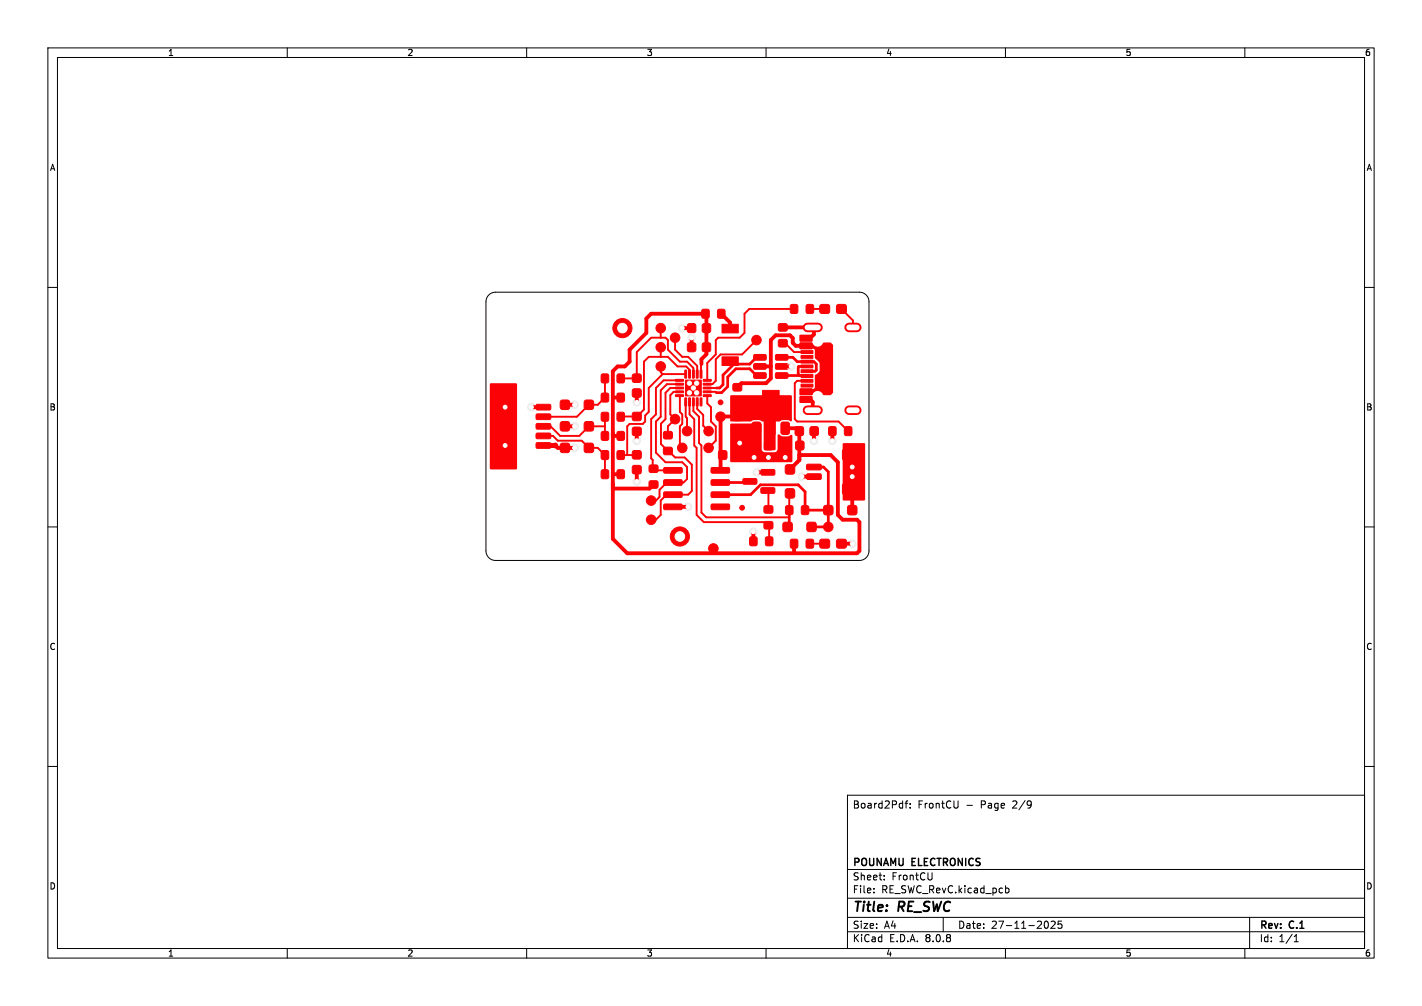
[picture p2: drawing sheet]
<svg xmlns="http://www.w3.org/2000/svg" width="297mm" height="210mm" viewBox="0 0 297 210" stroke-linecap="round" stroke-linejoin="round" font-family="sans-serif">
<g fill="none" stroke="#000" stroke-width=".21">
<path d="M10 10h277v190h-277zM12 12h273v186h-273zM60 10v2M110 10v2M160 10v2M210 10v2M260 10v2M10 60h2M285 60h2M10 110h2M285 110h2M10 160h2"/>
<path d="M285 160h2M177 166h108v32h-108zM189 167.7h.6M189.6 167.2l-.4 .2v1.3M190.1 168.6v.1M190.1 167.8v.1M215.2 167.3h.1a1.26 1.26 0 0 1-.1 1.3M215.4 167.8l-.2 .3M60 198v2M110 198v2M160 198v2M177 194.5h108"/>
<path d="M177 191.5h108M177 187.5h108M177 181.5h108M182.5 186.3v.1M182.5 185.5v.1M184.7 183.6v.1M184.7 182.8v.1M197 191.5v3M210 198v2M210 185.5l.5-.1 .2 .3-.1 .6h-.6M218.3 192.4l.2-.1a.8 .8 0 0 1 .5 .7 .8 .8 0 0 1-.5 .8l-.2-.1M219.5 192.4l.6-.1 .3 .4-.9 1.1h.9"/>
<path d="M221.7 192.3h-.7v.7l.2-.1h.5l.1 .3-.1 .5-.2 .1-.5-.1M260 198v2M261 191.5v6.5M270.3 196.6h.9M270.3 195.5l.4-.4v1.5"/>
</g>
<circle cx="138" cy="68.5" r=".71" fill="none" stroke="#fb0207" stroke-width=".4"/>
<path d="M114 92.5h2v1h-2z" fill="#fb0207"/>
<g fill="#fb0207" stroke="#fb0207" stroke-width=".21">
<path d="M159.7 105.7l.2-.2 1.4 .2 .1 .2-.1 1.1-.3 .1-1.3-.1-.2-.3z"/>
<path d="M159.7 109l.2-.2 1.4 .2 .1 .2-.1 1.1-.3 .1-1.3-.1-.2-.3z"/>
<path d="M160 112.2l.2-.2 1.1 .2 .1 .2-.1 1.4-.3 .1-1-.1-.2-.3z"/>
<path d="M156.7 112.2l.2-.2 1.1 .2 .1 .2-.1 1.4-.3 .1-1-.1-.2-.3z"/>
<path d="M165.2 112.7l.2-.2 1.1 .2 .1 .2-.1 1.4-.3 .1-1-.1-.2-.3z"/>
<path d="M168.5 112.7l.2-.2 1.1 .2 .1 .2-.1 1.4-.3 .1-1-.1-.2-.3z"/>
<path d="M163.2 92.2l.3-.2 1.2 .2 .1 .3-.1 1.3-.3 .1-1.2-.1-.2-.3z"/>
<path d="M166.3 92.2l.3-.2 1.2 .2 .1 .3-.1 1.3-.3 .1-1.2-.1-.2-.3z"/>
<path d="M143.2 79.3h3.3v3.3h-3.3z"/>
<path d="M146.9 79.2h1.6l.1 .3-1.6 .1z"/>
<path d="M146.9 80h1.6l.1 .3-1.6 .1z"/>
<path d="M146.9 80.8h1.6l.1 .3-1.6 .1z"/>
<path d="M146.9 81.6h1.6l.1 .3-1.6 .1z"/>
<path d="M146.9 82.4h1.6l.1 .3-1.6 .1z"/>
<path d="M146.2 83.1h.4l-.1 1.6-.3-.1z"/>
<path d="M145.4 83.1h.4l-.1 1.6-.3-.1z"/>
<path d="M144.6 83.1h.4l-.1 1.6-.3-.1z"/>
<path d="M143.8 83.1h.4l-.1 1.6-.3-.1z"/>
<path d="M143 83.1h.4l-.1 1.6-.3-.1z"/>
<path d="M141.1 82.4h1.6l.1 .3-1.6 .1z"/>
<path d="M141.1 81.6h1.6l.1 .3-1.6 .1z"/>
<path d="M141.1 80.8h1.6l.1 .3-1.6 .1z"/>
<path d="M141.1 80h1.6l.1 .3-1.6 .1z"/>
<path d="M141.1 79.2h1.6l.1 .3-1.6 .1z"/>
<path d="M143 77.3h.4l-.1 1.6-.3-.1z"/>
<path d="M143.8 77.3h.4l-.1 1.6-.3-.1z"/>
<path d="M144.6 77.3h.4l-.1 1.6-.3-.1z"/>
<path d="M145.4 77.3h.4l-.1 1.6-.3-.1z"/>
<path d="M146.2 77.3h.4l-.1 1.6-.3-.1z"/>
<path d="M146.7 64.7l.2-.2 1.1 .2 .1 .2-.1 1.4-.3 .1-1-.1-.2-.3z"/>
<path d="M150 64.7l.2-.2 1.1 .2 .1 .2-.1 1.4-.3 .1-1-.1-.2-.3z"/>
<path d="M135.7 100.5l.2-.2 1.4 .2 .1 .2-.1 1.1-.3 .1-1.3-.1-.2-.3z"/>
<path d="M135.7 97.2l.2-.2 1.4 .2 .1 .2-.1 1.1-.3 .1-1.3-.1-.2-.3z"/>
<path d="M153.3 94.2l.3-.2 1.2 .2 .1 .3-.1 1.3-.3 .1-1.2-.1-.2-.3z"/>
<path d="M150.2 94.2l.3-.2 1.2 .2 .1 .3-.1 1.3-.3 .1-1.2-.1-.2-.3z"/>
<path d="M117.1 83.6l.4-.1h1l.4 .1 .1 .4v1l-.1 .3-.4 .2h-1l-.4-.2-.1-.3v-1z"/>
<path d="M122.1 83.6l.4-.1h1l.4 .1 .1 .4v1l-.1 .3-.4 .2h-1l-.4-.2-.1-.3v-1z"/>
<path d="M129 94.2l.2-.2 1.1 .2 .1 .2-.1 1.4-.3 .1-1-.1-.2-.3z"/>
<path d="M125.7 94.2l.2-.2 1.1 .2 .1 .2-.1 1.4-.3 .1-1-.1-.2-.3z"/>
<path d="M150.8 67.7h3.4v1.8h-3.4z"/>
<path d="M150.8 74.5h3.4v1.8h-3.4z"/>
<path d="M129 90.2l.2-.2 1.1 .2 .1 .2-.1 1.4-.3 .1-1-.1-.2-.3z"/>
<path d="M125.7 90.2l.2-.2 1.1 .2 .1 .2-.1 1.4-.3 .1-1-.1-.2-.3z"/>
<path d="M129 78.2l.2-.2 1.1 .2 .1 .2-.1 1.4-.3 .1-1-.1-.2-.3z"/>
<path d="M125.7 78.2l.2-.2 1.1 .2 .1 .2-.1 1.4-.3 .1-1-.1-.2-.3z"/>
<path d="M163.2 88.2l1.2-.1 .5 .3v1.8l-.3 .5h-1.1l-.4-.3v-1.9z"/>
<path d="M159.3 81.5h3.4v6.2h-.8v3h-1.8v-3h-.8z"/>
<path d="M157.2 88.2l1.2-.1 .5 .3v1.8l-.3 .5h-1.1l-.4-.3v-1.9z"/>
<path d="M153.2 83.5l.2-.2 1.4 .2 .1 .2-.1 1.1-.3 .1-1.3-.1-.2-.3z"/>
<path d="M153.2 80.2l.2-.2 1.4 .2 .1 .2-.1 1.1-.3 .1-1.3-.1-.2-.3z"/>
<path d="M117.1 92.6l.4-.1h1l.4 .1 .1 .4v1l-.1 .3-.4 .2h-1l-.4-.2-.1-.3v-1z"/>
<path d="M122.1 92.6l.4-.1h1l.4 .1 .1 .4v1l-.1 .3-.4 .2h-1l-.4-.2-.1-.3v-1z"/>
<path d="M129 98.2l.2-.2 1.1 .2 .1 .2-.1 1.4-.3 .1-1-.1-.2-.3z"/>
<path d="M125.7 98.2l.2-.2 1.1 .2 .1 .2-.1 1.4-.3 .1-1-.1-.2-.3z"/>
<path d="M132.2 97.3l.3-.2 1.3 .2 .1 .3-.1 1.2-.3 .1-1.3-.1-.2-.3z"/>
<path d="M132.2 94.2l.3-.2 1.3 .2 .1 .3-.1 1.2-.3 .1-1.3-.1-.2-.3z"/>
<path d="M129 82.2l.2-.2 1.1 .2 .1 .2-.1 1.4-.3 .1-1-.1-.2-.3z"/>
<path d="M125.7 82.2l.2-.2 1.1 .2 .1 .2-.1 1.4-.3 .1-1-.1-.2-.3z"/>
<path d="M176.1 93.8l.3-.1h2.8l.3 .5v1.6l-.5 .3h-2.7l-.4-.5v-1.4z"/>
<path d="M176.1 101l.3-.1h2.8l.3 .5v1.6l-.5 .3h-2.7l-.4-.5v-1.4z"/>
<path d="M168.5 97l2.9-.1 .1 .3v.7l-.3 .2h-2.6l-.2-.3z"/>
<path d="M168.5 99l2.9-.1 .1 .3v.7l-.3 .2h-2.6l-.2-.3z"/>
<path d="M164.1 102.1l.4-.1h1l.4 .1 .1 .4v1l-.1 .3-.4 .2h-1l-.4-.2-.1-.3v-1z"/>
<path d="M164.1 97.1l.4-.1h1l.4 .1 .1 .4v1l-.1 .3-.4 .2h-1l-.4-.2-.1-.3v-1z"/>
<path d="M132.2 89.3l.3-.2 1.3 .2 .1 .3-.1 1.2-.3 .1-1.3-.1-.2-.3z"/>
<path d="M132.2 86.2l.3-.2 1.3 .2 .1 .3-.1 1.2-.3 .1-1.3-.1-.2-.3z"/>
<path d="M155.2 100l2.7-.1 .2 .3v.7l-.3 .2h-2.5l-.2-.3z"/>
<path d="M159 98.1l2.7-.1 .1 .3v.7l-.3 .2h-2.4l-.2-.3z"/>
<path d="M159 101.9l2.7-.1 .1 .3v.7l-.3 .2h-2.4l-.2-.3z"/>
<path d="M129 86.2l.2-.2 1.1 .2 .1 .2-.1 1.4-.3 .1-1-.1-.2-.3z"/>
<path d="M125.7 86.2l.2-.2 1.1 .2 .1 .2-.1 1.4-.3 .1-1-.1-.2-.3z"/>
<path d="M157.5 77.9l2.4-.1 .1 .3v.7l-.3 .2h-2.1l-.2-.3z"/>
<path d="M157.5 76l2.4-.1 .1 .3v.7l-.3 .2h-2.1l-.2-.3z"/>
<path d="M157.5 74.1l2.4-.1 .1 .3v.7l-.3 .2h-2.1l-.2-.3z"/>
<path d="M162 74.1l2.4-.1 .2 .3v.7l-.3 .2h-2.2l-.2-.3z"/>
<path d="M162 76l2.4-.1 .2 .3v.7l-.3 .2h-2.2l-.2-.3z"/>
<path d="M162 77.9l2.4-.1 .2 .3v.7l-.3 .2h-2.2l-.2-.3z"/>
<path d="M117.1 88.1l.4-.1h1l.4 .1 .1 .4v1l-.1 .3-.4 .2h-1l-.4-.2-.1-.3v-1z"/>
<path d="M122.1 88.1l.4-.1h1l.4 .1 .1 .4v1l-.1 .3-.4 .2h-1l-.4-.2-.1-.3v-1z"/>
<path d="M167.1 82.8h2.5v1.2h-2.5z"/>
<path d="M167.1 81.2h2.5v1.2h-2.5z"/>
<path d="M167.3 80.2h2.5v.6h-2.5z"/>
<path d="M167.3 78.2h2.5v.6h-2.5z"/>
<path d="M167.3 75.2h2.5v.6h-2.5z"/>
<path d="M167.3 73.2h2.5v.6h-2.5z"/>
<path d="M167.1 71.6h2.5v1.2h-2.5z"/>
<path d="M167.1 70h2.5v1.2h-2.5z"/>
<path d="M167.3 74.2h2.5v.6h-2.5z"/>
<path d="M167.3 76.2h2.5v.6h-2.5z"/>
<path d="M167.3 77.2h2.5v.6h-2.5z"/>
<path d="M167.3 79.2h2.5v.6h-2.5z"/>
<path d="M171.3 112.7l.4-.2h1.1l.4 .2 .1 .3-.1 1.3-.4 .1h-1.1l-.4-.1-.1-.3z"/>
<path d="M174.8 112.7l.4-.2h1.1l.4 .2 .1 .3-.1 1.3-.4 .1h-1.1l-.4-.1-.1-.3z"/>
<path d="M167.5 105.7l.2-.2 1.1 .2 .1 .2-.1 1.4-.3 .1-1-.1-.2-.3z"/>
<path d="M164.2 105.7l.2-.2 1.1 .2 .1 .2-.1 1.4-.3 .1-1-.1-.2-.3z"/>
<path d="M148.6 97.7l3.6-.1 .2 .3v.7l-.3 .2h-3.4l-.2-.3z"/>
<path d="M148.6 100.2l3.6-.1 .2 .3v.7l-.3 .2h-3.4l-.2-.3z"/>
<path d="M148.6 102.8l3.6-.1 .2 .3v.7l-.3 .2-3.4-.1-.2-.2z"/>
<path d="M148.6 105.3l3.6-.1 .2 .3v.7l-.3 .2h-3.4l-.2-.3z"/>
<path d="M138.7 105.3l3.6-.1 .2 .3v.7l-.3 .2h-3.4l-.2-.3z"/>
<path d="M138.7 102.8l3.6-.1 .2 .3v.7l-.3 .2-3.4-.1-.2-.2z"/>
<path d="M138.7 100.2l3.6-.1 .2 .3v.7l-.3 .2h-3.4l-.2-.3z"/>
<path d="M138.7 97.7l3.6-.1 .2 .3v.7l-.3 .2h-3.4l-.2-.3z"/>
<path d="M162.7 71l.2-.2 1.4 .2 .1 .2-.1 1.1-.3 .1-1.3-.1-.2-.3z"/>
<path d="M162.7 67.7l.2-.2 1.4 .2 .1 .2-.1 1.1-.3 .1-1.3-.1-.2-.3z"/>
<path d="M143.7 67.7l.3-.2 1.2 .2 .1 .3-.1 1.3-.3 .1-1.2-.1-.2-.3z"/>
<path d="M146.8 67.7l.3-.2 1.2 .2 .1 .3-.1 1.3-.3 .1-1.2-.1-.2-.3z"/>
<path d="M168.5 63.7l.2-.2 1.1 .2 .1 .2-.1 1.4-.3 .1-1-.1-.2-.3z"/>
<path d="M165.2 63.7l.2-.2 1.1 .2 .1 .2-.1 1.4-.3 .1-1-.1-.2-.3z"/>
<path d="M171.3 63.7l.4-.2h1.1l.4 .2 .1 .3-.1 1.3-.4 .1h-1.1l-.4-.1-.1-.3z"/>
<path d="M174.8 63.7l.4-.2h1.1l.4 .2 .1 .3-.1 1.3-.4 .1h-1.1l-.4-.1-.1-.3z"/>
<path d="M138.7 90.2l.2-.2 1.4 .2 .1 .2-.1 1.1-.3 .1-1.3-.1-.2-.3z"/>
<path d="M138.7 93.5l.2-.2 1.4 .2 .1 .2-.1 1.1-.3 .1-1.3-.1-.2-.3z"/>
<path d="M132.2 81.3l.3-.2 1.3 .2 .1 .3-.1 1.2-.3 .1-1.3-.1-.2-.3z"/>
<path d="M132.2 78.2l.3-.2 1.3 .2 .1 .3-.1 1.2-.3 .1-1.3-.1-.2-.3z"/>
<path d="M143.7 71.7l.3-.2 1.2 .2 .1 .3-.1 1.3-.3 .1-1.2-.1-.2-.3z"/>
<path d="M146.8 71.7l.3-.2 1.2 .2 .1 .3-.1 1.3-.3 .1-1.2-.1-.2-.3z"/>
<path d="M153.2 89.3l.3-.2 1.3 .2 .1 .3-.1 1.2-.3 .1-1.3-.1-.2-.3z"/>
<path d="M153.2 86.2l.3-.2 1.3 .2 .1 .3-.1 1.2-.3 .1-1.3-.1-.2-.3z"/>
<path d="M177.1 105.6l.4-.1h1l.4 .1 .1 .4v1l-.1 .3-.4 .2h-1l-.4-.2-.1-.3v-1z"/>
<path d="M172.1 105.6l.4-.1h1l.4 .1 .1 .4v1l-.1 .3-.4 .2h-1l-.4-.2-.1-.3v-1z"/>
<path d="M163.6 109.1l.4-.1h1l.4 .1 .1 .4v1l-.1 .3-.4 .2h-1l-.4-.2-.1-.3v-1z"/>
<path d="M168.6 109.1l.4-.1h1l.4 .1 .1 .4v1l-.1 .3-.4 .2h-1l-.4-.2-.1-.3v-1z"/>
<path d="M104.1 94.5l.3-.1h2.8l.3 .5v1.6l-.5 .3h-2.7l-.4-.5v-1.4z"/>
<path d="M104.1 81.3l.3-.1h2.8l.3 .5v1.6l-.5 .3h-2.7l-.4-.5v-1.4z"/>
<path d="M112 92.5l2.9-.1 .1 .3v.7l-.3 .2h-2.6l-.2-.3z"/>
<path d="M112 90.5l2.9-.1 .1 .3v.7l-.3 .2h-2.6l-.2-.3z"/>
<path d="M112 88.5l2.9-.1 .1 .3v.7l-.3 .2h-2.6l-.2-.3z"/>
<path d="M112 86.5l2.9-.1 .1 .3v.7l-.3 .2h-2.6l-.2-.3z"/>
<path d="M112 84.5l2.9-.1 .1 .3v.7l-.3 .2h-2.6l-.2-.3z"/>
<path d="M156.7 92.2l.3-.2 1.2 .2 .1 .3-.1 1.3-.3 .1-1.2-.1-.2-.3z"/>
<path d="M159.8 92.2l.3-.2 1.2 .2 .1 .3-.1 1.3-.3 .1-1.2-.1-.2-.3z"/>
<path d="M169.3 89.2l.3-.2 1.2 .2 .1 .3-.1 1.3-.3 .1-1.2-.1-.2-.3z"/>
<path d="M166.2 89.2l.3-.2 1.2 .2 .1 .3-.1 1.3-.3 .1-1.2-.1-.2-.3z"/>
<path d="M176.5 89.2l.2-.2 1.1 .2 .1 .2-.1 1.4-.3 .1-1-.1-.2-.3z"/>
<path d="M173.2 89.2l.2-.2 1.1 .2 .1 .2-.1 1.4-.3 .1-1-.1-.2-.3z"/>
<circle cx="138" cy="76.5" r="1"/>
<circle cx="141" cy="87.5" r="1"/>
<circle cx="155" cy="106" r=".5"/>
<circle cx="143.5" cy="90" r="1"/>
<circle cx="173" cy="110" r="1"/>
<circle cx="148" cy="90" r="1"/>
<circle cx="149" cy="114.5" r="1"/>
<circle cx="136" cy="108.5" r="1"/>
<circle cx="130" cy="68.5" r="2"/>
<circle cx="150.5" cy="87" r="1"/>
<circle cx="138" cy="72.5" r="1"/>
<circle cx="142" cy="112" r="2"/>
<circle cx="141" cy="70.5" r="1"/>
<circle cx="138" cy="68.5" r="1"/>
<circle cx="148" cy="93.5" r="1"/>
<circle cx="136" cy="104.5" r="1"/>
<circle cx="142.5" cy="93.5" r="1"/>
<circle cx="150.5" cy="84" r=".5"/>
<circle cx="116" cy="93" r=".5"/>
<circle cx="114" cy="93" r=".5"/>
<circle cx="158" cy="71" r="1"/>
</g>
<path d="M168.6 68.4h2.2M177.3 68.4h1.6M168.6 85.6h2.2M177.3 85.6h1.6" fill="none" stroke="#fb0207" stroke-width="2"/>
<g fill="#ececec" stroke="#ececec" stroke-width=".21">
<circle cx="144" cy="80" r=".45"/>
<circle cx="157.3" cy="111" r=".8"/>
<circle cx="167.5" cy="99.5" r=".8"/>
<circle cx="178" cy="97.5" r=".8"/>
<circle cx="120" cy="93.5" r=".8"/>
<circle cx="144" cy="82" r=".45"/>
<circle cx="145.5" cy="80" r=".45"/>
<circle cx="178" cy="113.5" r=".8"/>
<circle cx="144.4" cy="70.5" r=".8"/>
<circle cx="133" cy="92" r=".8"/>
<circle cx="142.5" cy="68.5" r=".8"/>
<circle cx="105.5" cy="85" r=".8"/>
<circle cx="158.1" cy="98.6" r=".8"/>
<circle cx="173.8" cy="92" r=".8"/>
<circle cx="133" cy="100.5" r=".8"/>
<circle cx="133" cy="84" r=".8"/>
<circle cx="120" cy="89" r=".8"/>
<circle cx="145.5" cy="82" r=".45"/>
<circle cx="143.7" cy="105.8" r=".8"/>
<circle cx="164" cy="95.5" r=".8"/>
<circle cx="170" cy="92" r=".8"/>
<circle cx="144.8" cy="81" r=".45"/>
<circle cx="157.5" cy="95.5" r=".8"/>
<circle cx="178" cy="99.5" r=".8"/>
<circle cx="165.2" cy="76.5" r=".8"/>
<circle cx="154.5" cy="92.5" r=".8"/>
<circle cx="111" cy="85" r=".8"/>
<circle cx="120" cy="84.5" r=".8"/>
<circle cx="105.5" cy="93" r=".8"/>
<circle cx="160.5" cy="95.5" r=".8"/>
</g>
<g fill="none" stroke="#fb0207" stroke-width=".8">
<path d="M142.5 68.5h1.9M144.4 70.5v2M147.3 65.5h-11.3l-1 1v3l-3.5 3.5v2.5l-1 1h-1.5l-1 1v35l3 3h48l.5-.5v-6l-.5-.5h-3l-1-1v-11l-1.5-1.5h-6.6M147.5 65.7v8.2l-1 1.1v1M150.6 65.5l1.9 1.8v1.3M158.7 76.5h2.3M164 68.3h5.7M165.2 76.5h-1.9M168.3 72.2h-2.1l-.6-.6v-1l-.6-.6h-3l-1 1v8l-1 1h-5.2l-.8 .8M170 68.6v1.2l-.8 .8h-.9M111 85h2.5M116 93l.5 .5h3.5"/>
<path d="M118 84.5h2M118 89h2M128 83h1.6M128 91h1.6M128 99h1.6M133 82v2M133 90v2M133 98v2.5M150.5 87v11.1M154 84.1v2.8h-3.5M158.1 98.6h2.3M163.4 93l.6 .5"/>
<path d="M164 89.4h2.3l.6 .6v6l-1.9 2M167.5 99.5h2.5M168.3 83.4h.9l.5 .5v1.7M170 90v2M173.8 90v2M136.5 101.1l-.9 .9h-7.6M140.5 105.8h3.2M157.3 111v2M165.8 113.5v1.6M175.7 113.5h2.3M178 102.3v4.2"/>
</g>
<g fill="none" stroke="#fb0207" stroke-width=".4">
<path d="M126.3 79v4l-1.5 1.5h-1.8l-2.5 2.5h-7M129.6 79h3.3M138 68.5v2M138 72.5v2M138 76.5v1.2l.4 .4M138.4 78.1l-2.9 2.9v5l-.8 .7v1.3l-.5 .5h-2.7l-.5 .5v6M138.4 78.1h4.8M141 70.5v2.5l1.5 1.5h1.2l1.9 1.9v1.7M141.9 79.4h-3.3l-1.6 1.6v5.5l-1 1v8.2l.3 .3v1.7l.2 .1M144 78.1v-.9l-.7-.7h-1.8l-2-2h-4l-1 1v10l-1.5 1.4M144.8 78.1v-1.3l-1.3-1.3h-1.5l-2.5-2.5v-2l-.5-.5h-3l-3 3v5.4M146.5 76l-.1 2.1"/>
<path d="M158 71l-3 3h-4.5l-1 1v4.5l-.7 .7h-1.1M164 71.6l1.8 1.9h2.7M165.8 64.5h-9.3l-1 1v4l-1 1h-4.5l-.5 .5v3l-1.8 1.8v3.6M168.5 79.5h-2l-.5 .5v7.5l.5 .5h8.6l2 2M169.1 64.5h3.1M175.7 64.5l2.4 2.4v1.5M113.5 91h2l1 1h5l1.5 1.5h1.8l1.5 1.5v4M113.5 89h1.5l2 2h4l2-2h3.3M126.3 87v4M129.6 95h3.3M129.7 86.9h3.3M136.5 98.2h4"/>
<path d="M139.6 94.1l1.4 1.4h2l1.5 1.5v5.5l-.8 .8h-3.2M141.9 81.8h-1.2l-.7 .7v4l1 1-1.5 1.5v1.8M141.9 80.2h-2.6l-1.3 1.3v5.5l-1 1v6.5l2 2h3.5l1 1v2.5l-.7 .7h-2.3M141.9 81h-1.9l-1 1v5.5l-1 .9v4.3l1.5 1.4M141.9 82.6l.1 3.4 .5 .5v2l-.5 .5v4M143.2 83.9v3.1l.3 .3v2.7M144 83.9v2.6l1 1v5.5l.5 .5v14l1.5 1.5h12.8l.7 .6M144.8 83.9v1.9l1.2 1.2v5.5l.5 .5v14l1 1h17.3M145.6 83.9v1.5l1.3 1.2v2.3l1.1 1.1M147.7 82.6v1.6l.8 .8v3l1 1v3l-1.5 1.5M147.7 81.8h1.8l.1 .2M147.7 80.2h.1"/>
<path d="M149.6 81h-1.9M139.2 103.3l-1.2 1.2v3l-1 1h-1M139.3 100.7l-1.6 1.5v1.5l-.7 .8h-1M160.5 102.5v3.8M160.6 109.8v3.2M164.8 109.3l.2 .2M165 103l-.2 .1v3.4M165 106.3l-.5 .5M169.1 113.5h3.1"/>
</g>
<path d="M158 74.6l-1.4 1.4h-3.3l-2.3 2.3v2l-.7 .7h-.7M158 78.4l-1.4-1.4h-2.9l-1.7 1.7v2l-1.3 1.3h-1.1M163.3 74.6h2.3l.9 .9h3.5l.5 .5v1.3l-.2 .2h-1.8M163.3 78.4l5.2 .1M168.5 76.5h-1.7l-.1 .1v1.5l.3 .3M170 97.5h2l1 1v11.5h-3.5M150.4 103.3h6.4l2-2.1h7.9l1.4 1.4v3.9h4.9M156.6 100.5l-.2 .2h-6M164.8 106.5v3.1l-.3 .4" fill="none" stroke="#fb0207" stroke-width=".57"/>
<g fill="#fb0207">
<path d="M102.3 80.1l.2-.1h5.3l.2 .1v17.6l-.1 .3h-5.4l-.2-.1z"/>
<path d="M176 92.6l.2-.1h4.2l.3 .1v11.6l-.1 .3h-4.4l-.2-.1z"/>
<path d="M167 71.7l.2-.1h2.5a1.22 1.22 0 0 0 1.1 .8 1.22 1.22 0 0 0 1.2-.9h1.4l.6 .5v9.9l-.6 .6h-1.3l-.2-.1a1.2 1.2 0 0 0-1.1-.8 1.2 1.2 0 0 0-1.1 .8h-2.1l-.1-1 .2-.2h2.1l.4-.2v-2.6l.9-.9 .1-1.6-.2-.3-.8-.8-.1-1.9-3-.1-.1-.3z"/>
<path d="M152.5 88.5l.2-.1h4.1l.7-.3h1l.5 .3 .1 .2v5.2l.2 .4 .3 .2h2.2l.5-.2 .1-.5v-2.8l.2-.2 .9 .4h1.2l.6-.3 .2 .2v5.4l-.2 .1h-12.7l-.1-.3z"/>
<path d="M152.5 82.6l.2-.1h12.4l.3 .1v5.2l-.2 .2-.5-.3h-1.2l-.7 .3h-.8v5.7l-.1 .3h-2.2l-.2-.1v-5.9l-1-.3h-1.2l-.5 .3h-4.1l-.2-.1z"/>
</g>
<g fill="#fff" stroke="#fff" stroke-width=".21">
<circle cx="144" cy="80" r=".3"/>
<circle cx="157.3" cy="111" r=".4"/>
<circle cx="167.5" cy="99.5" r=".4"/>
<circle cx="178" cy="97.5" r=".4"/>
<circle cx="120" cy="93.5" r=".4"/>
<circle cx="144" cy="82" r=".3"/>
<circle cx="145.5" cy="80" r=".3"/>
<circle cx="178" cy="113.5" r=".4"/>
<circle cx="144.4" cy="70.5" r=".4"/>
<circle cx="133" cy="92" r=".4"/>
<circle cx="142.5" cy="68.5" r=".4"/>
<circle cx="105.5" cy="85" r=".4"/>
<circle cx="158.1" cy="98.6" r=".4"/>
<circle cx="173.8" cy="92" r=".4"/>
<circle cx="133" cy="100.5" r=".4"/>
<circle cx="133" cy="84" r=".4"/>
<circle cx="120" cy="89" r=".4"/>
<circle cx="145.5" cy="82" r=".3"/>
<circle cx="143.7" cy="105.8" r=".4"/>
<circle cx="164" cy="95.5" r=".4"/>
<circle cx="170" cy="92" r=".4"/>
<circle cx="144.8" cy="81" r=".3"/>
<circle cx="157.5" cy="95.5" r=".4"/>
<circle cx="178" cy="99.5" r=".4"/>
<circle cx="165.2" cy="76.5" r=".4"/>
<circle cx="154.5" cy="92.5" r=".4"/>
<circle cx="111" cy="85" r=".4"/>
<circle cx="120" cy="84.5" r=".4"/>
<circle cx="105.5" cy="93" r=".4"/>
<circle cx="160.5" cy="95.5" r=".4"/>
<circle cx="152.5" cy="72" r=".8"/>
<circle cx="130" cy="68.5" r="1"/>
<circle cx="170.8" cy="71.2" r=".75"/>
<circle cx="170.8" cy="82.8" r=".75"/>
<circle cx="142" cy="112" r="1"/>
</g>
<path d="M168.6 68.4h2.2M177.3 68.4h1.6M168.6 85.6h2.2M177.3 85.6h1.6" fill="none" stroke="#fff" stroke-width="1.2"/>
<path d="M102.1 61.6l.7-.5 .7-.1h76a2 2 0 0 1 2 2v52a2 2 0 0 1-2 2h-76a2 2 0 0 1-2-2v-52l.1-.7z" fill="none" stroke="#000" stroke-width=".21"/>
<g font-size="2.8">
<text x="178" y="190.9">Title:</text>
<text x="187.7" y="190.9">RE_SWC</text>
</g>
<g font-size="2.1">
<text x="178" y="169">Board2Pdf:</text>
<text x="191.7" y="169">FrontCU</text>
<text x="201.8" y="169">-</text>
<text x="205" y="169">Page</text>
<text x="211.7" y="169">2/9</text>
<text x="178" y="184">Sheet:</text>
<text x="178" y="181.2">POUNAMU</text>
<text x="186.2" y="184">FrontCU</text>
<text x="190.5" y="181.2">ELECTRONICS</text>
<text x="178" y="186.7">File:</text>
<text x="184.1" y="186.7">RE_SWC_RevC.kicad_pcb</text>
<text x="178" y="196.9">KiCad</text>
<text x="178" y="194.1">Size:</text>
<text x="184.7" y="194.1">A4</text>
<text x="185.7" y="196.9">E.D.A.</text>
<text x="193.3" y="196.9">8.0.8</text>
<text x="200" y="194.1">Date:</text>
<text x="207" y="194.1">27-11-2025</text>
<text x="263" y="194.3">Rev:</text>
<text x="263" y="196.9">Id:</text>
<text x="267.1" y="196.9">1/1</text>
<text x="269.4" y="194.3">C.1</text>
</g>
<g font-size="1.8">
<text x="35" y="11.9">1</text>
<text x="85" y="11.9">2</text>
<text x="135" y="11.9">3</text>
<text x="185" y="11.9">4</text>
<text x="235" y="11.9">5</text>
<text x="285" y="11.9">6</text>
<text x="10.3" y="35.9">A</text>
<text x="285.4" y="35.9">A</text>
<text x="10.3" y="85.9">B</text>
<text x="285.3" y="85.9">B</text>
<text x="10.3" y="135.9">C</text>
<text x="285.3" y="135.9">C</text>
<text x="10.3" y="185.9">D</text>
<text x="285.3" y="185.9">D</text>
<text x="35" y="199.9">1</text>
<text x="85" y="199.9">2</text>
<text x="135" y="199.9">3</text>
<text x="185" y="199.9">4</text>
<text x="235" y="199.9">5</text>
<text x="285" y="199.9">6</text>
</g>
</svg>
